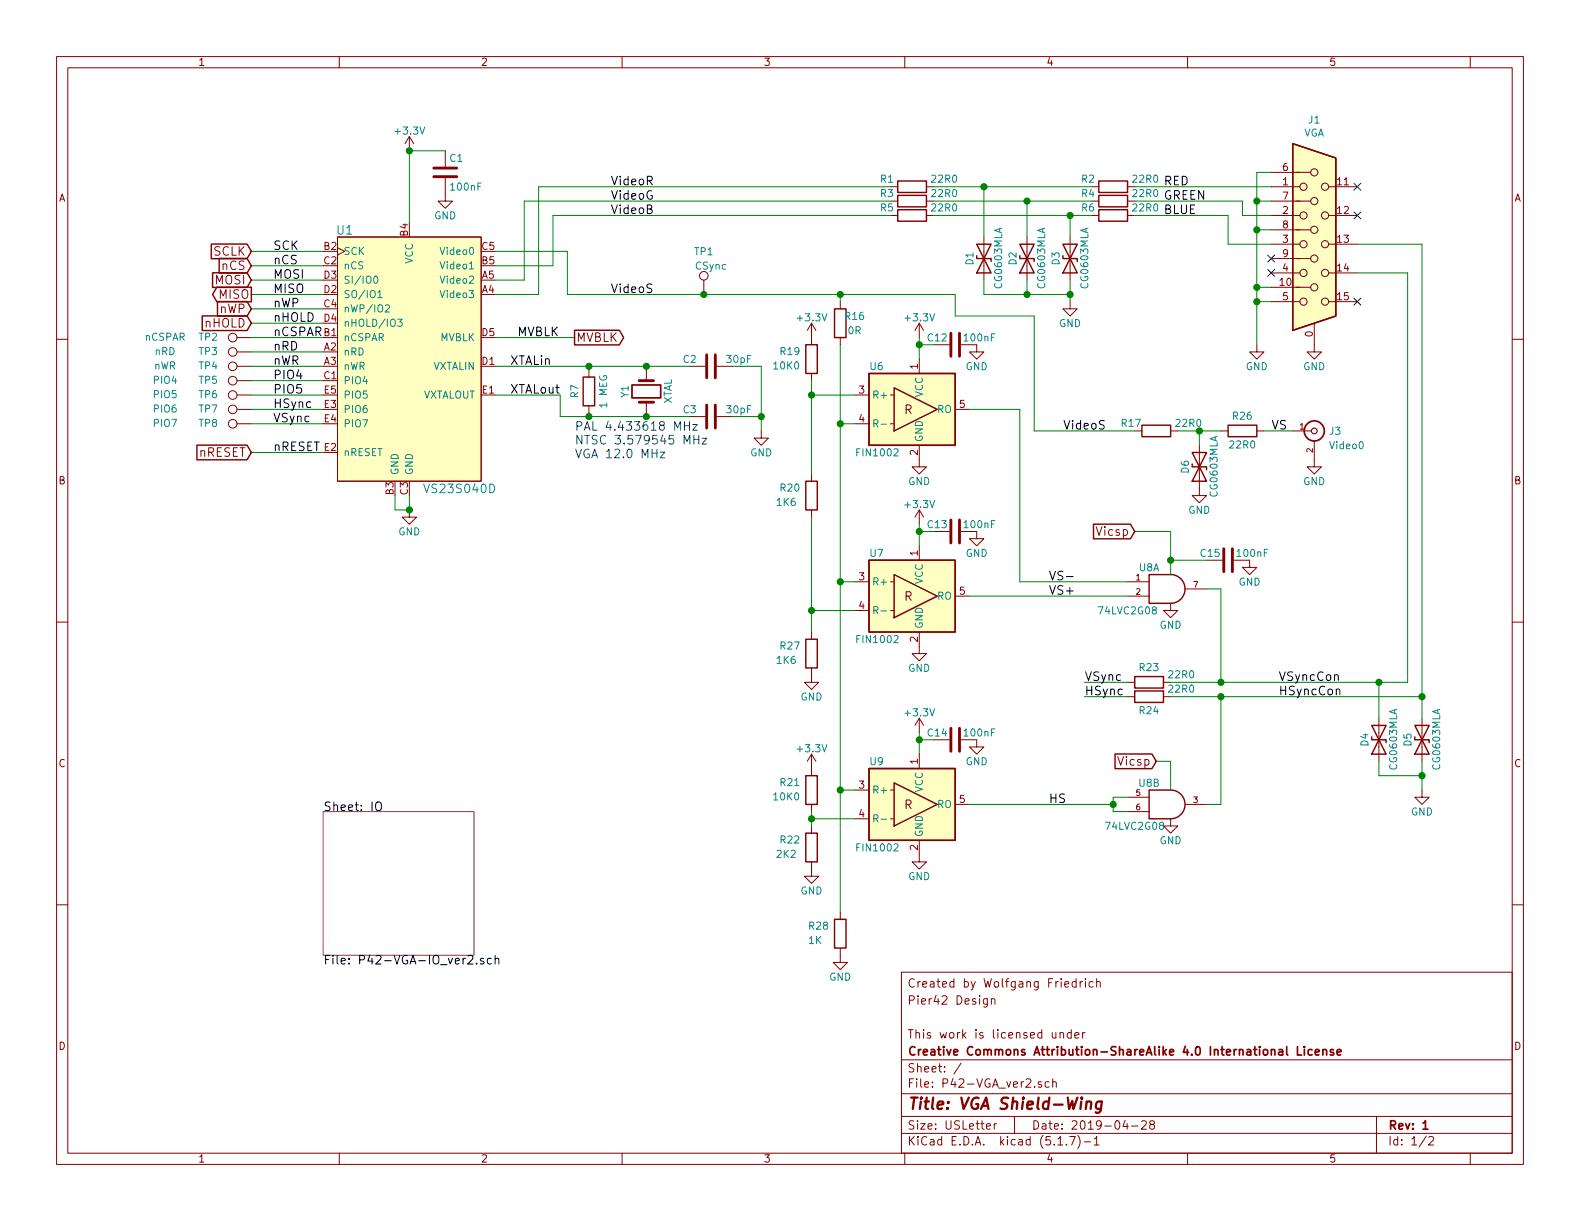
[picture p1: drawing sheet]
<svg xmlns="http://www.w3.org/2000/svg" width="279mm" height="216mm" viewBox="0 0 279 216" stroke-linecap="round" stroke-linejoin="round" font-family="sans-serif">
<g fill="none" stroke="#840000" stroke-width=".18">
<path d="M10 10h259.4v195.9h-259.4zM12 12h255.4v191.9h-255.4zM60 10v2M110 10v2M160 10v2M210 10v2M260 10v2M72.4 24.1l-.8 1.3M72.4 24.1v2.6M72.4 24.1l.8 1.3M78.7 31.5v4.1h1.3l-1.3 1.2-1.2-1.2h1.2M78.7 26.7v2.8"/>
<path d="M157.5 38.1h1.2M157.5 35.6h1.2M157.5 33h1.2M163.8 38.1h1.3M163.8 35.6h1.3M163.8 33h1.3M193 38.1h1.3M193 35.6h1.3M193 33h1.3M199.4 38.1h1.3M199.4 35.6h1.3M199.4 33h1.3"/>
<path d="M224.8 38.1h5.1M224.8 35.6h7M224.8 33h5.1M224.8 30.5h7M234.9 38.1h5.1M234.9 33h5.1M10 60h2M41.9 59.7h2.5M59.7 41.9h25.4v43.2h-25.4zM59.7 43.8l1.3 .7-1.3 .6M124.5 49.5v2.6M143.5 57.2v3.8"/>
<path d="M143.5 57.2l-.8 1.2M143.5 57.2l.8 1.2M148.6 53.3v1.3M148.6 59.7v1.3M162.6 57.2v2.5M162.6 57.2l-.8 1.2M162.6 57.2l.7 1.2M174 41.9v7.6M181.6 41.9v7.6M189.2 53.3v1.3h1.3l-1.3 1.3-1.2-1.3h1.2M189.2 41.9v7.6M224.8 50.8h7"/>
<path d="M224.8 45.7h7M224.8 40.6h7M224.8 43.2h5.1M224.8 48.3h5.1M224.8 53.3h5.1M232.4 57.2v5h1.3l-1.3 1.3-1.3-1.3h1.3M234.9 43.2h5.1M234.9 48.3h5.1M234.9 53.3h5.1M267.4 60h2M41.9 74.9h2.5M41.9 72.4h2.5"/>
<path d="M41.9 69.9h2.5M41.9 67.3h2.5M41.9 64.8h2.5M41.9 62.2h2.5M104.1 65.4v1.3M104.1 71.8v1.2M114.3 65.4v1.9M114.3 71.1v1.9M121.9 64.8h2.8M121.9 73.7h2.8M126.7 64.8h2.8M126.7 73.7h2.8"/>
<path d="M134.6 76.2v1.3h1.3l-1.3 1.2-1.3-1.2h1.3M143.5 66v1.3M151.1 74.9h2.6M151.1 69.9h2.6M157.5 74.9h.6M157.5 69.9h.6M162.6 78.7v3.9h1.2l-1.2 1.2-1.3-1.2h1.3M162.6 63.5v2.5M165.1 61h2.8M168.9 72.4h2.5M169.9 61h2.8v1.2h1.3l-1.3 1.3-1.3-1.3h1.3M200.7 76.2h1.2"/>
<path d="M207 76.2h1.3M212.1 78.7v8.9h1.3l-1.3 1.3-1.3-1.3h1.3M215.9 76.2h1.3M222.2 61v1.2h1.3l-1.3 1.3-1.2-1.3h1.2M222.2 76.2h1.3M228.6 76.2h3.3M232.4 78v4.6h1.3l-1.3 1.2-1.3-1.2h1.3M72.4 90.2v1.2h1.3l-1.3 1.3-1.3-1.3h1.3M143.5 83.8v1.3M143.5 90.2v1.2M162.6 90.2v2.5M162.6 96.5v2.6"/>
<path d="M162.6 90.2l-.8 1.2M162.6 90.2l.7 1.2M169.9 94h2.8v1.3h1.3l-1.3 1.2-1.3-1.2h1.3M218.2 99.1h2.8v1.2h1.2l-1.2 1.3-1.3-1.3h1.3M10 110h2M143.5 118.1v2.6h1.3l-1.3 1.2-1.3-1.2h1.3M143.5 111.8v1.2M151.1 108h2.6M151.1 102.9h2.6M157.5 108h.6M157.5 102.9h.6M162.6 111.8v3.8h1.2l-1.2 1.2-1.3-1.2h1.3"/>
<path d="M168.9 105.4h2.5M199.4 102.9h3.8M199.4 105.4h3.8M207 106.7v1.3h1.3l-1.3 1.2-1.3-1.2h1.3M209.5 104.1h3.9M267.4 110h2M143.5 133.4v3.8M143.5 133.4l-.8 1.2M143.5 133.4l.8 1.2M151.1 139.7h2.6M157.5 139.7h.6M162.6 127l-.8 1.3"/>
<path d="M162.6 127v2.5M162.6 133.4v2.5M162.6 127l.7 1.3M169.9 130.8h2.8v1.3h1.3l-1.3 1.3-1.3-1.3h1.3M199.4 120.7h1.3M199.4 123.2h1.3M205.7 120.7h1.3M205.7 123.2h1.3M243.8 127v7.6M251.5 139.7v1.3h1.2l-1.2 1.2-1.3-1.2h1.3M251.5 127v7.6M10 160h2"/>
<path d="M143.5 152.4v2.5h1.3l-1.3 1.3-1.3-1.3h1.3M143.5 142.2v1.3M143.5 146.1v1.2M151.1 144.8h2.6M157.5 144.8h.6M162.6 148.6v3.8h1.2l-1.2 1.3-1.3-1.3h1.3M168.9 142.2h2.5M199.4 141h3.8M199.4 143.5h3.8M207 144.8v1.3h1.3l-1.3 1.2-1.3-1.2h1.3M209.5 142.2h3.9M267.4 160h2"/>
<path d="M148.6 167.6v2.6h1.3l-1.3 1.3-1.3-1.3h1.3M148.6 161.3v1.3M159.4 171.9h108v32h-108zM174.6 176.6v1.2l-.3 .3-.3-.1M174.6 176.7l-.4-.1-.3 .3 .1 .6h.6M175.3 176.7l.2-.1 .4 .1v.9M175.3 176.6v1M190.3 173.6h-.4l-.3 .2 .1 .7h.6M190.3 173.1v1.4M191 173.6v.9M191.4 173.6l-.4 .2M191.9 173.1v.1"/>
<path d="M191.9 173.6v.9M193.3 173.6h-.4l-.3 .2 .1 .7h.6M193.9 173.7l.3-.1h.3l.1 .9M193.9 173.1v1.4M159.4 197.4h108M159.4 193.4h108M159.4 187.4h108M170 188l-1.3 1.9M174.4 199.2l.8-.2-.1-.2-.4-.1-.3 .2 .1 .7h.6M175.8 198.7v1M176.2 198.7l-.3 .1-.1 .2M179.4 197.4v3"/>
<path d="M184.1 191.3h-.3l-.2 .2 .1 .2 .4 .1v.4h-.5M185.5 191.3h-.4l-.3 .2 .1 .6 .2 .2 .4-.1M186.1 182.6v.8a.37 .37 0 0 0 .6 0M186.2 191.4l.2-.1h.3l.1 1M186.2 190.8v1.5M186.7 182.6v1M187.5 182.7a.37 .37 0 0 1 .6 .1v.8M187.5 182.6v1M189.4 182.7l-.4-.1-.3 .3 .1 .5 .2 .2 .4-.1M189.4 182.1v1.5M190.1 183.1l.7-.2-.1-.2-.4-.1-.2 .2v.7h.6M191.4 182.6v1"/>
<path d="M191.9 182.6l-.3 .1-.2 .2M199 198.1l-.4 1.1h.9M199.3 198.7v1M200.1 199.1h1.1M201.9 198.3l.2-.1h.3l.3 .1v.3v.2l-.9 .9h.9M203.6 198.8l-.3-.3 .1-.2 .2-.1h.4l.2 .3-.1 .2-.6 .2a.48 .48 0 0 0-.1 .6l.2 .2 .5-.2a.48 .48 0 0 0-.1-.6l-.1-.1M243.4 197.4v6.5M60 203.9v2M110 203.9v2M159.4 200.4h108M160 203.9v2M187.1 202.5h.8"/>
<path d="M188.6 202.3v.2M189.2 201h.9l-.6 1.5M190.6 200.8a1.71 1.71 0 0 1 0 2.2M191.7 201.9h1.2M193.5 201.4l.4-.4v1.5M193.5 202.5h.9M210 203.9v2M252.2 200.9l-1.2 1.9M252.7 201.1l.2-.1h.3l.3 .4-.9 1.1h.9M260 203.9v2"/>
<circle cx="230.5" cy="38.1" r=".63"/>
<circle cx="230.5" cy="33" r=".63"/>
<circle cx="232.4" cy="30.5" r=".63"/>
<circle cx="232.4" cy="35.6" r=".63"/>
<circle cx="234.3" cy="33" r=".63"/>
<circle cx="234.3" cy="38.1" r=".63"/>
<circle cx="41.1" cy="59.7" r=".76"/>
<circle cx="124.5" cy="48.8" r=".76"/>
<circle cx="230.5" cy="48.3" r=".63"/>
<circle cx="230.5" cy="53.3" r=".63"/>
<circle cx="230.5" cy="43.2" r=".63"/>
<circle cx="232.4" cy="45.7" r=".63"/>
<circle cx="232.4" cy="40.6" r=".63"/>
<circle cx="232.4" cy="50.8" r=".63"/>
<circle cx="234.3" cy="53.3" r=".63"/>
<circle cx="234.3" cy="43.2" r=".63"/>
<circle cx="234.3" cy="48.3" r=".63"/>
<circle cx="41.1" cy="64.8" r=".76"/>
<circle cx="41.1" cy="69.8" r=".76"/>
<circle cx="41.1" cy="67.3" r=".76"/>
<circle cx="41.1" cy="74.9" r=".76"/>
<circle cx="41.1" cy="72.4" r=".76"/>
<circle cx="41.1" cy="62.2" r=".76"/>
</g>
<g fill="none" stroke="#840000" stroke-width=".3">
<path d="M111.8 68.1h5v2.3h-5zM229.4 185.1v1.5h.8M230.7 185.1v.1M230.7 185.6v1M232 185.6h-.4l-.3 .3 .1 .5 .2 .2 .4-.1M232.6 186.1l.7-.2-.1-.3h-.4l-.2 .2 .1 .7h.5M233.9 185.7l.1-.1a.37 .37 0 0 1 .6 .2v.8M233.9 185.6v1M235.8 185.6h-.4l-.2 .2 .1 .2 .5 .1v.4h-.6M236.4 186.1l.8-.2-.1-.3h-.4l-.3 .2 .1 .7h.6M251.6 198.6l.5-.4v1.5M251.6 199.7h.9"/>
<circle cx="232.4" cy="76.2" r="1.78"/>
</g>
<path d="M192.2 194.9a.5 .5 0 0 1 .8 .1l-.1 1.1M192.2 194.8l-.2 1.3M194.8 194.8l-.2 1.6a.6 .6 0 0 1-.8 .3M194.8 194.8a.68 .68 0 0 0-.9 .3v.8l.2 .2 .6-.1" fill="none" stroke="#840000" stroke-width=".41"/>
<path d="M57.1 143.5h26.7v25.4h-26.7z" fill="none" stroke="#840084" stroke-width=".18"/>
<path d="M188.6 102h1.2M236.3 122l.2-.2 .4 .1v1M66.5 142a.51 .51 0 0 1 .6-.2 .51 .51 0 0 1 .3 .5v.5a.51 .51 0 0 1-.5 .6 .51 .51 0 0 1-.5-.6zM82.8 169.1l.5-.2 .3 .2v.3l-.9 1.1h.9M84.3 170.3v.2M85.5 169.5a.37 .37 0 0 0-.6 .1l.1 .3 .6 .3-.2 .3-.5-.1M86.9 169.5l-.4-.1-.3 .2v.7a.48 .48 0 0 0 .7 .1M87.6 169.6l.2-.2 .3 .1 .1 1M87.6 168.9v1.6" fill="none" stroke="#000" stroke-width=".18"/>
<g fill="none" stroke="#840000" stroke-width=".25">
<path d="M158.7 37.1h5.1v2h-5.1zM158.7 34.5h5.1v2.1h-5.1zM158.7 32h5.1v2h-5.1zM194.3 37.1h5.1v2h-5.1zM194.3 34.5h5.1v2.1h-5.1zM194.3 32h5.1v2h-5.1zM228.6 25.4l7.6 2.5v28l-7.6 2.5zM35.8 55.9h7.9l.7 1.3-.7 1.2h-7.9zM37.4 43.2h6.3l.7 1.3-.7 1.2h-6.3zM37.6 48.2h6.1l.7 1.3-.7 1.3h-6.1zM38.4 50.8h6v2.6h-6l-.8-1.3zM38.5 53.3h5.2l.7 1.3-.7 1.3h-5.2z"/>
<path d="M38.8 45.7h4.9l.7 1.3-.7 1.3h-4.9zM101.6 58.4h7.9l.8 1.3-.8 1.3h-7.9zM147.6 54.6h2v5.1h-2zM172.7 45.2v.5h2.6v.5M172.7 43.2h2.6l-2.6 5.1h2.6zM180.3 45.2v.5h2.6v.5M180.3 43.2h2.6l-2.6 5.1h2.6zM188 45.2v.5h2.5v.5M188 43.2h2.5l-2.5 5.1h2.5zM34.8 78.7h8.9l.7 1.3-.7 1.3h-8.9zM103.1 66.7h2.1v5.1h-2.1zM142.5 61h2v5h-2z"/>
<path d="M153.7 66h15.2v12.7h-15.2zM158.1 68.6l7.6 3.8-7.6 3.8zM201.9 75.2h5.1v2h-5.1zM217.2 75.2h5v2h-5zM142.5 85.1h2v5.1h-2zM153.7 99.1h15.2v12.7h-15.2zM193.4 92.7h6.5l.8 1.3-.8 1.3h-6.5zM210.8 82v.6h2.6v.5M210.8 80h2.6l-2.6 5.1h2.6zM142.5 113h2v5.1h-2zM158.1 101.6l7.6 3.8-7.6 3.8zM200.7 119.6h5v2.1h-5z"/>
<path d="M203.2 101.6h3.8a2.54 2.54 0 0 1 2.5 2.5 2.54 2.54 0 0 1-2.5 2.6h-3.8zM142.5 137.2h2v5h-2zM153.7 135.9h15.2v12.7h-15.2zM158.1 138.4l7.6 3.8-7.6 3.9zM197.2 133.3h6.5l.8 1.3-.8 1.3h-6.5zM200.7 122.2h5v2h-5zM203.2 139.7h3.8a2.54 2.54 0 0 1 2.5 2.5 2.54 2.54 0 0 1-2.5 2.6h-3.8zM242.6 130.3v.5h2.5v.5M242.6 128.3h2.5l-2.5 5.1h2.5zM250.2 130.3v.5h2.5v.5M250.2 128.3h2.5l-2.5 5.1h2.5zM142.5 147.3h2v5.1h-2z"/>
<path d="M147.6 162.6h2v5h-2z"/>
</g>
<g fill="#ffffc2" stroke="#ffffc2" stroke-width=".18">
<path d="M153.7 99.1h15.2v12.7h-15.2z"/>
<path d="M153.7 135.9h15.2v12.7h-15.2z"/>
<path d="M153.7 66h15.2v12.7h-15.2z"/>
<path d="M59.7 41.9h25.4v43.2h-25.4z"/>
<path d="M228.6 25.4l7.6 2.5v28l-7.6 2.5z"/>
</g>
<path d="M66.2 48.9l.2-.1a.67 .67 0 0 1 .4 .7 .67 .67 0 0 1-.4 .6l-.3-.2v-.3zM66.8 51.7l.4-.3v1.2M66.8 52.6h.7M68.1 54l.5-.1 .3 .4-.8 .9h.8M70.3 56.4h.8l-.4 .5 .3 .1 .1 .5-.2 .2-.6-.1M155.8 75h1M155.8 108h1M155.8 144.9h1" fill="none" stroke="#008484" stroke-width=".18"/>
<g fill="none" stroke="#840000" stroke-width=".51">
<path d="M76.7 31.2h4.1M76.7 29.7h4.1M168.1 58.9v4.1M169.7 58.9v4.1M113 71.1h2.6M113 67.3h2.6M125 62.7v4.1M125 71.6v4.1M126.5 62.7v4.1M126.5 71.6v4.1M168.1 91.9v4.1M169.7 91.9v4.1"/>
<path d="M216.4 97v4.1M217.9 97v4.1M168.1 128.8v4M169.7 128.8v4"/>
</g>
<circle cx="232.4" cy="76.2" r=".51" fill="none" stroke="#840000" stroke-width=".2"/>
<g fill="none" stroke="#008400" stroke-width=".18">
<path d="M78.7 26.7h-6.3v12.7M157.5 38.1h-59.7v8.9h-10.2M157.5 33h-62.3v19.1h-7.6M157.5 35.6h-64.8v13.9h-5.1M165.1 38.1h27.9M165.1 33h27.9M165.1 35.6h27.9M174 33v8.9M181.6 35.6v6.3M189.2 38.1v3.8M200.7 38.1h16.5v5.1h7.6M200.7 35.6h19v2.5h5.1"/>
<path d="M200.7 33h24.1M222.2 35.6h2.6M224.8 30.5h-2.6v30.5M44.4 52.1h12.7M44.4 49.5h12.7M44.4 47h12.7M44.4 44.5h12.7M44.4 54.6h12.7M44.4 57.2h12.7M44.4 59.7h12.7M87.6 44.5h12.7v7.6h68.6v3.8h14v20.3h17.8M87.6 59.7h14"/>
<path d="M148.6 52.1v1.2M162.6 59.7v3.8M174 49.5v2.6h15.2M181.6 49.5v2.6M189.2 49.5v3.8M222.2 40.6h2.6M222.2 50.8h2.6M222.2 53.3h2.6M240 48.3h8.9v72.4h-41.9M240 43.2h11.5v83.8M44.4 72.4h12.7M44.4 74.9h12.7"/>
<path d="M44.4 69.9h12.7M44.4 64.8h12.7M44.4 62.2h12.7M44.4 67.3h12.7M87.6 69.9h11.5v3.8h22.8M87.6 64.8h34.3M104.1 64.8v.6M104.1 73v.7M114.3 64.8v.6M114.3 73v.7M129.5 73.7h5.1M129.5 64.8h5.1v11.4"/>
<path d="M143.5 67.3v16.5M143.5 69.9h7.6M148.6 61v100.3M148.6 74.9h2.5M162.6 61h2.5M171.4 72.4h8.9v30.5h19.1M208.3 76.2h7.6M212.1 76.2v2.5M223.5 76.2h5.1M44.4 80h12.7M69.8 87.6v2.6h2.6v-2.6M143.5 91.4v20.4"/>
<path d="M162.6 92.7v3.8M162.6 94h2.5M200.7 94h6.3v7.6M207 99.1h6.4M143.5 108h7.6M148.6 102.9h2.5M171.4 105.4h28M213.4 104.1h2.5v16.6M148.6 139.7h2.5M162.6 129.5v3.9M162.6 130.8h2.5M191.8 123.2h7.6"/>
<path d="M191.8 120.7h7.6M204.5 134.6h2.5v5.1M207 123.2h44.5M215.9 123.2v19h-2.5M243.8 134.6v2.6h7.7M243.8 120.7v6.3M251.5 134.6v5.1M143.5 143.5v2.6M143.5 144.8h7.6M171.4 142.2h25.4M199.4 141h-2.6v2.5h2.6"/>
</g>
<path d="M116.8 79.9h.8l-.8 1h.8M121 74.5v1.6M121 75.3h.9M121.9 74.5v1.6M122.5 75.1h.8l-.8 1h.8M122.7 77v1.5M122.7 77.7h.9M123.6 77v1.5M124.2 77.5h.8l-.8 1h.8" fill="none" stroke="#0000c2" stroke-width=".18"/>
<g fill="#008400" stroke="#008400" stroke-width=".25">
<circle cx="148.6" cy="102.9" r=".51"/>
<circle cx="114.3" cy="64.8" r=".51"/>
<circle cx="104.1" cy="64.8" r=".51"/>
<circle cx="143.5" cy="108" r=".51"/>
<circle cx="104.1" cy="73.7" r=".51"/>
<circle cx="134.6" cy="73.7" r=".51"/>
<circle cx="196.9" cy="142.2" r=".51"/>
<circle cx="162.6" cy="94" r=".51"/>
<circle cx="114.3" cy="73.7" r=".51"/>
<circle cx="143.5" cy="69.9" r=".51"/>
<circle cx="222.3" cy="50.8" r=".51"/>
<circle cx="251.5" cy="137.2" r=".51"/>
<circle cx="143.5" cy="144.8" r=".51"/>
<circle cx="181.6" cy="52.1" r=".51"/>
<circle cx="162.6" cy="61" r=".51"/>
<circle cx="189.2" cy="52.1" r=".51"/>
<circle cx="162.6" cy="130.8" r=".51"/>
<circle cx="189.2" cy="38.1" r=".51"/>
<circle cx="181.6" cy="35.6" r=".51"/>
<circle cx="174" cy="33" r=".51"/>
<circle cx="124.5" cy="52.1" r=".51"/>
<circle cx="215.9" cy="123.2" r=".51"/>
<circle cx="251.5" cy="123.2" r=".51"/>
<circle cx="243.8" cy="120.7" r=".51"/>
<circle cx="148.6" cy="74.9" r=".51"/>
<circle cx="148.6" cy="139.7" r=".51"/>
<circle cx="72.4" cy="26.7" r=".51"/>
<circle cx="148.6" cy="52.1" r=".51"/>
<circle cx="72.4" cy="90.2" r=".51"/>
<circle cx="222.3" cy="35.6" r=".51"/>
<circle cx="212.1" cy="76.2" r=".51"/>
<circle cx="222.3" cy="40.6" r=".51"/>
<circle cx="207" cy="99.1" r=".51"/>
<circle cx="222.3" cy="53.3" r=".51"/>
<circle cx="215.9" cy="120.7" r=".51"/>
</g>
<path d="M239.4 32.4l1.2 1.2M239.4 37.5l1.2 1.2M240.6 32.4l-1.2 1.2M240.6 37.5l-1.2 1.2M224.2 47.7l1.2 1.2M224.2 45.1l1.2 1.2M225.4 47.7l-1.2 1.2M225.4 45.1l-1.2 1.2M239.4 52.7l1.2 1.2M240.6 52.7l-1.2 1.2" fill="none" stroke="#000084" stroke-width=".18"/>
<text font-size="2.8" fill="#840000" x="160.4" y="196.2">Title: VGA Shield-Wing</text>
<g font-size="2.1">
<text x="107.9" y="32.8">VideoR</text>
<text x="107.9" y="35.3">VideoG</text>
<text x="205.7" y="35.3">GREEN</text>
<text x="205.7" y="32.8">RED</text>
<text x="107.9" y="37.8">VideoB</text>
<text x="205.7" y="37.8">BLUE</text>
<text x="48.3" y="46.7">nCS</text>
<text x="48.3" y="44.2">SCK</text>
<text x="48.3" y="49.3">MOSI</text>
<text x="48.3" y="51.8">MISO</text>
<text x="107.9" y="51.8">VideoS</text>
<text x="48.3" y="59.4">nCSPAR</text>
<text x="48.3" y="54.4">nWP</text>
<text x="48.3" y="56.9">nHOLD</text>
<text x="91.4" y="59.4">MVBLK</text>
<text x="48.3" y="62">nRD</text>
<text x="48.3" y="64.5">nWR</text>
<text x="90.2" y="64.5">XTALin</text>
<text x="48.3" y="67.1">PIO4</text>
<text x="48.3" y="69.6">PIO5</text>
<text x="90.2" y="69.6">XTALout</text>
<text x="48.3" y="72.1">HSync</text>
<text x="48.3" y="74.7">VSync</text>
<text x="188" y="75.9">VideoS</text>
<text x="224.8" y="75.9">VS</text>
<text x="48.3" y="79.8">nRESET</text>
<text x="185.4" y="105.2">VS+</text>
<text x="185.4" y="102.6">VS-</text>
<text x="191.8" y="120.4">VSync</text>
<text x="191.8" y="122.9">HSync</text>
<text x="226.1" y="122.9">HSyncCon</text>
<text x="226.1" y="120.4">VSyncCon</text>
<text x="57.1" y="143.4">Sheet: IO</text>
<text x="185.4" y="142">HS</text>
<text x="57.1" y="170.5">File: P42-VGA-IO_ver2.sch</text>
</g>
<g font-size="2.1" fill="#008484">
<text x="59.6" y="41.5">U1</text>
<text x="75.4" y="87.2">VS23S040D</text>
</g>
<g font-size="2.1" fill="#840000">
<text x="37.8" y="45.2">SCLK</text>
<text x="39.3" y="47.8">nCS</text>
<text x="38.1" y="50.3">MOSI</text>
<text x="38.8" y="52.8">MISO</text>
<text x="36.2" y="57.9">nHOLD</text>
<text x="38.8" y="55.4">nWP</text>
<text x="101.9" y="60.5">MVBLK</text>
<text x="159.9" y="73.2">R</text>
<text x="35.2" y="80.8">nRESET</text>
<text x="194.1" y="94.7">Vicsp</text>
<text x="159.9" y="106.2">R</text>
<text x="197.9" y="135.4">Vicsp</text>
<text x="159.9" y="143.1">R</text>
<text x="160.4" y="177.6">Pier42 Design</text>
<text x="160.4" y="174.6">Created by Wolfgang Friedrich</text>
<text x="160.4" y="183.6">This work is licensed under</text>
<text x="160.4" y="189.6">Sheet: /</text>
<text x="160.4" y="186.6">Creative Commons Attribution-ShareAlike 4.0 International License</text>
<text x="160.4" y="192.3">File: P42-VGA_ver2.sch</text>
<text x="160.4" y="202.5">KiCad E.D.A. kicad (5.1.7)-1</text>
<text x="160.4" y="199.7">Size: USLetter</text>
<text x="182.4" y="199.7">Date: 2019-04-28</text>
<text x="245.4" y="199.7">Rev: 1</text>
<text x="245.4" y="202.5">Id: 1/2</text>
</g>
<g font-size="2.1" fill="#0000c2">
<text x="101.6" y="76.1">PAL 4.433618 MHz</text>
<text x="101.6" y="78.6">NTSC 3.579545 MHz</text>
<text x="101.6" y="81">VGA 12.0 MHz</text>
</g>
<g font-size="1.8" fill="#840000">
<text x="35" y="11.6">1</text>
<text x="85" y="11.6">2</text>
<text x="135" y="11.6">3</text>
<text x="185" y="11.6">4</text>
<text x="235" y="11.6">5</text>
<text x="10.4" y="35.6">A</text>
<text x="226.8" y="32.8">1</text>
<text x="226.8" y="30.2">6</text>
<text x="226.8" y="35.3">7</text>
<text x="236.5" y="32.8">11</text>
<text x="267.8" y="35.6">A</text>
<text x="72.1" y="41.8" transform="rotate(-90 72.1 41.8)">B4</text>
<text x="226.8" y="37.8">2</text>
<text x="226.8" y="40.4">8</text>
<text x="236.5" y="37.8">12</text>
<text x="57.3" y="44.2">B2</text>
<text x="57.3" y="46.7">C2</text>
<text x="85.2" y="46.7">B5</text>
<text x="85.2" y="44.2">C5</text>
<text x="226.8" y="42.9">3</text>
<text x="226.8" y="45.5">9</text>
<text x="236.5" y="42.9">13</text>
<text x="57.3" y="51.8">D2</text>
<text x="57.3" y="49.3">D3</text>
<text x="85.2" y="51.8">A4</text>
<text x="85.2" y="49.3">A5</text>
<text x="226.4" y="50.5">10</text>
<text x="226.8" y="48">4</text>
<text x="226.8" y="53.1">5</text>
<text x="236.5" y="48">14</text>
<text x="236.5" y="53.1">15</text>
<text x="57.3" y="59.4">B1</text>
<text x="57.3" y="54.4">C4</text>
<text x="57.3" y="56.9">D4</text>
<text x="85.2" y="59.4">D5</text>
<text x="232.2" y="59.5" transform="rotate(-90 232.2 59.5)">0</text>
<text x="57.3" y="62">A2</text>
<text x="57.3" y="64.5">A3</text>
<text x="85.2" y="64.5">D1</text>
<text x="162.3" y="65.3" transform="rotate(-90 162.3 65.3)">1</text>
<text x="57.3" y="67.1">C1</text>
<text x="57.4" y="69.6">E5</text>
<text x="85.3" y="69.6">E1</text>
<text x="151.9" y="69.6">3</text>
<text x="57.4" y="72.1">E3</text>
<text x="57.4" y="74.7">E4</text>
<text x="151.9" y="74.7">4</text>
<text x="169.7" y="72.1">5</text>
<text x="57.4" y="79.8">E2</text>
<text x="162.3" y="80.5" transform="rotate(-90 162.3 80.5)">2</text>
<text x="10.4" y="85.6">B</text>
<text x="69.6" y="87.5" transform="rotate(-90 69.6 87.5)">B3</text>
<text x="72.1" y="87.5" transform="rotate(-90 72.1 87.5)">C3</text>
<text x="267.8" y="85.6">B</text>
<text x="162.3" y="98.3" transform="rotate(-90 162.3 98.3)">1</text>
<text x="151.9" y="102.6">3</text>
<text x="151.9" y="107.7">4</text>
<text x="169.7" y="105.2">5</text>
<text x="162.3" y="113.5" transform="rotate(-90 162.3 113.5)">2</text>
<text x="10.4" y="135.6">C</text>
<text x="162.3" y="135.1" transform="rotate(-90 162.3 135.1)">1</text>
<text x="267.8" y="135.6">C</text>
<text x="151.9" y="139.4">3</text>
<text x="169.7" y="142">5</text>
<text x="151.9" y="144.5">4</text>
<text x="162.3" y="150.3" transform="rotate(-90 162.3 150.3)">2</text>
<text x="10.4" y="185.6">D</text>
<text x="267.8" y="185.6">D</text>
<text x="35" y="205.5">1</text>
<text x="85" y="205.5">2</text>
<text x="135" y="205.5">3</text>
<text x="185" y="205.5">4</text>
<text x="235" y="205.5">5</text>
</g>
<g font-size="1.8" fill="#008484">
<text x="70.1" y="23.8">+3.3V</text>
<text x="231.4" y="21.8">J1</text>
<text x="79.6" y="28.6">C1</text>
<text x="230.5" y="24.2">VGA</text>
<text x="79.8" y="33.7">100nF</text>
<text x="155.7" y="34.8">R3</text>
<text x="155.7" y="32.3">R1</text>
<text x="164.9" y="34.8">22R0</text>
<text x="164.9" y="32.3">22R0</text>
<text x="191.3" y="34.8">R4</text>
<text x="191.3" y="32.3">R2</text>
<text x="200.4" y="34.8">22R0</text>
<text x="200.4" y="32.3">22R0</text>
<text x="76.8" y="38.8">GND</text>
<text x="155.7" y="37.4">R5</text>
<text x="164.9" y="37.4">22R0</text>
<text x="191.3" y="37.4">R6</text>
<text x="200.4" y="37.4">22R0</text>
<text x="60.7" y="45.1">SCK</text>
<text x="60.7" y="47.6">nCS</text>
<text x="73" y="46.7" transform="rotate(-90 73 46.7)">VCC</text>
<text x="78.3" y="47.6">Video1</text>
<text x="78.3" y="45.1">Video0</text>
<text x="122.8" y="45.1">TP1</text>
<text x="123" y="47.7">CSync</text>
<text x="172.1" y="46.8" transform="rotate(-90 172.1 46.8)">D1</text>
<text x="179.8" y="46.8" transform="rotate(-90 179.8 46.8)">D2</text>
<text x="187.4" y="46.8" transform="rotate(-90 187.4 46.8)">D3</text>
<text x="60.7" y="52.7">SO/IO1</text>
<text x="60.7" y="50.2">SI/IO0</text>
<text x="78.3" y="52.7">Video3</text>
<text x="78.3" y="50.2">Video2</text>
<text x="177.2" y="50.9" transform="rotate(-90 177.2 50.9)">CG0603MLA</text>
<text x="184.8" y="50.9" transform="rotate(-90 184.8 50.9)">CG0603MLA</text>
<text x="192.5" y="50.9" transform="rotate(-90 192.5 50.9)">CG0603MLA</text>
<text x="60.7" y="55.2">nWP/IO2</text>
<text x="60.7" y="57.8">nHOLD/IO3</text>
<text x="141.2" y="56.8">+3.3V</text>
<text x="149.5" y="56.6">R16</text>
<text x="150" y="59.1">0R</text>
<text x="160.2" y="56.8">+3.3V</text>
<text x="187.3" y="57.8">GND</text>
<text x="25.6" y="60.2">nCSPAR</text>
<text x="27.2" y="65.3">nWR</text>
<text x="27.4" y="62.8">nRD</text>
<text x="35.2" y="65.3">TP4</text>
<text x="35.2" y="62.8">TP3</text>
<text x="35.2" y="60.2">TP2</text>
<text x="60.7" y="62.9">nRD</text>
<text x="60.7" y="65.4">nWR</text>
<text x="60.7" y="60.3">nCSPAR</text>
<text x="76.5" y="65.4">VXTALIN</text>
<text x="77.8" y="60.3">MVBLK</text>
<text x="120.9" y="64.2">C2</text>
<text x="128.6" y="64.2">30pF</text>
<text x="136.9" y="65.3">10K0</text>
<text x="138" y="62.8">R19</text>
<text x="153.9" y="65.5">U6</text>
<text x="164.1" y="60.4">C12</text>
<text x="170.6" y="60.4">100nF</text>
<text x="170.8" y="65.5">GND</text>
<text x="220.3" y="65.5">GND</text>
<text x="230.5" y="65.5">GND</text>
<text x="27.2" y="70.4">PIO5</text>
<text x="27.2" y="67.9">PIO4</text>
<text x="35.2" y="70.4">TP6</text>
<text x="35.2" y="67.9">TP5</text>
<text x="60.7" y="67.9">PIO4</text>
<text x="60.7" y="70.5">PIO5</text>
<text x="74.5" y="70.5">VXTALOUT</text>
<text x="102.3" y="70.3" transform="rotate(-90 102.3 70.3)">R7</text>
<text x="107.4" y="72" transform="rotate(-90 107.4 72)">1 MEG</text>
<text x="111.2" y="70.3" transform="rotate(-90 111.2 70.3)">Y1</text>
<text x="118.8" y="71.5" transform="rotate(-90 118.8 71.5)">XTAL</text>
<text x="154.2" y="70.5">R+</text>
<text x="163.2" y="70.3" transform="rotate(-90 163.2 70.3)">VCC</text>
<text x="27.2" y="75.5">PIO7</text>
<text x="27.2" y="72.9">PIO6</text>
<text x="35.2" y="75.5">TP8</text>
<text x="35.2" y="72.9">TP7</text>
<text x="60.7" y="73">PIO6</text>
<text x="60.7" y="75.6">PIO7</text>
<text x="120.9" y="73.1">C3</text>
<text x="128.6" y="73.1">30pF</text>
<text x="154.2" y="75.6">R-</text>
<text x="165.8" y="73">RO</text>
<text x="198.4" y="75.5">R17</text>
<text x="208.1" y="75.5">22R0</text>
<text x="218.1" y="74.2">R26</text>
<text x="235.2" y="76.9">J3</text>
<text x="60.7" y="80.6">nRESET</text>
<text x="132.7" y="80.7">GND</text>
<text x="151.8" y="80.7">FIN1002</text>
<text x="163.2" y="78.2" transform="rotate(-90 163.2 78.2)">GND</text>
<text x="210.2" y="83.7" transform="rotate(-90 210.2 83.7)">D6</text>
<text x="217.6" y="79.3">22R0</text>
<text x="235.3" y="79.4">Video0</text>
<text x="70.5" y="84.1" transform="rotate(-90 70.5 84.1)">GND</text>
<text x="73" y="84.1" transform="rotate(-90 73 84.1)">GND</text>
<text x="137.4" y="89.5">1K6</text>
<text x="138" y="86.9">R20</text>
<text x="160.2" y="89.8">+3.3V</text>
<text x="160.6" y="85.8">GND</text>
<text x="215.3" y="87.7" transform="rotate(-90 215.3 87.7)">CG0603MLA</text>
<text x="230.5" y="85.8">GND</text>
<text x="70.4" y="94.7">GND</text>
<text x="164.1" y="93.4">C13</text>
<text x="170.6" y="93.4">100nF</text>
<text x="210.1" y="90.9">GND</text>
<text x="153.9" y="98.5">U7</text>
<text x="170.8" y="98.5">GND</text>
<text x="201.4" y="101">U8A</text>
<text x="212.4" y="98.5">C15</text>
<text x="218.9" y="98.5">100nF</text>
<text x="154.2" y="103.5">R+</text>
<text x="163.2" y="103.3" transform="rotate(-90 163.2 103.3)">VCC</text>
<text x="165.8" y="106">RO</text>
<text x="219" y="103.6">GND</text>
<text x="151.8" y="113.7">FIN1002</text>
<text x="154.2" y="108.6">R-</text>
<text x="163.2" y="111.3" transform="rotate(-90 163.2 111.3)">GND</text>
<text x="194.5" y="108.6">74LVC2G08</text>
<text x="205.1" y="111.2">GND</text>
<text x="137.4" y="117.4">1K6</text>
<text x="138" y="114.9">R27</text>
<text x="160.6" y="118.8">GND</text>
<text x="201.5" y="118.7">R23</text>
<text x="206.8" y="119.9">22R0</text>
<text x="141.6" y="123.9">GND</text>
<text x="206.8" y="122.5">22R0</text>
<text x="160.2" y="126.7">+3.3V</text>
<text x="164.1" y="130.2">C14</text>
<text x="170.6" y="130.2">100nF</text>
<text x="201.5" y="126.3">R24</text>
<text x="242" y="131.9" transform="rotate(-90 242 131.9)">D4</text>
<text x="249.6" y="131.9" transform="rotate(-90 249.6 131.9)">D5</text>
<text x="141.2" y="133">+3.3V</text>
<text x="153.9" y="135.3">U9</text>
<text x="170.8" y="135.3">GND</text>
<text x="247.1" y="136" transform="rotate(-90 247.1 136)">CG0603MLA</text>
<text x="254.7" y="136" transform="rotate(-90 254.7 136)">CG0603MLA</text>
<text x="136.9" y="141.5">10K0</text>
<text x="138" y="139">R21</text>
<text x="154.2" y="140.3">R+</text>
<text x="163.2" y="140.1" transform="rotate(-90 163.2 140.1)">VCC</text>
<text x="165.8" y="142.9">RO</text>
<text x="201.4" y="139.1">U8B</text>
<text x="138" y="149.1">R22</text>
<text x="154.2" y="145.4">R-</text>
<text x="163.2" y="148.1" transform="rotate(-90 163.2 148.1)">GND</text>
<text x="195.8" y="146.7">74LVC2G08</text>
<text x="205.1" y="149.3">GND</text>
<text x="249.5" y="144.2">GND</text>
<text x="137.4" y="151.7">2K2</text>
<text x="151.8" y="150.5">FIN1002</text>
<text x="160.6" y="155.6">GND</text>
<text x="141.6" y="158.2">GND</text>
<text x="143" y="166.9">1K</text>
<text x="143.1" y="164.4">R28</text>
<text x="146.6" y="173.4">GND</text>
</g>
<g font-size="1.4" fill="#840000">
<text x="229.9" y="75.9">1</text>
<text x="232.2" y="80" transform="rotate(-90 232.2 80)">2</text>
<text x="200.9" y="102.6">1</text>
<text x="200.9" y="105.2">2</text>
<text x="211.1" y="103.9">7</text>
<text x="200.9" y="140.7">5</text>
<text x="200.9" y="143.3">6</text>
<text x="211.1" y="142">3</text>
</g>
</svg>
